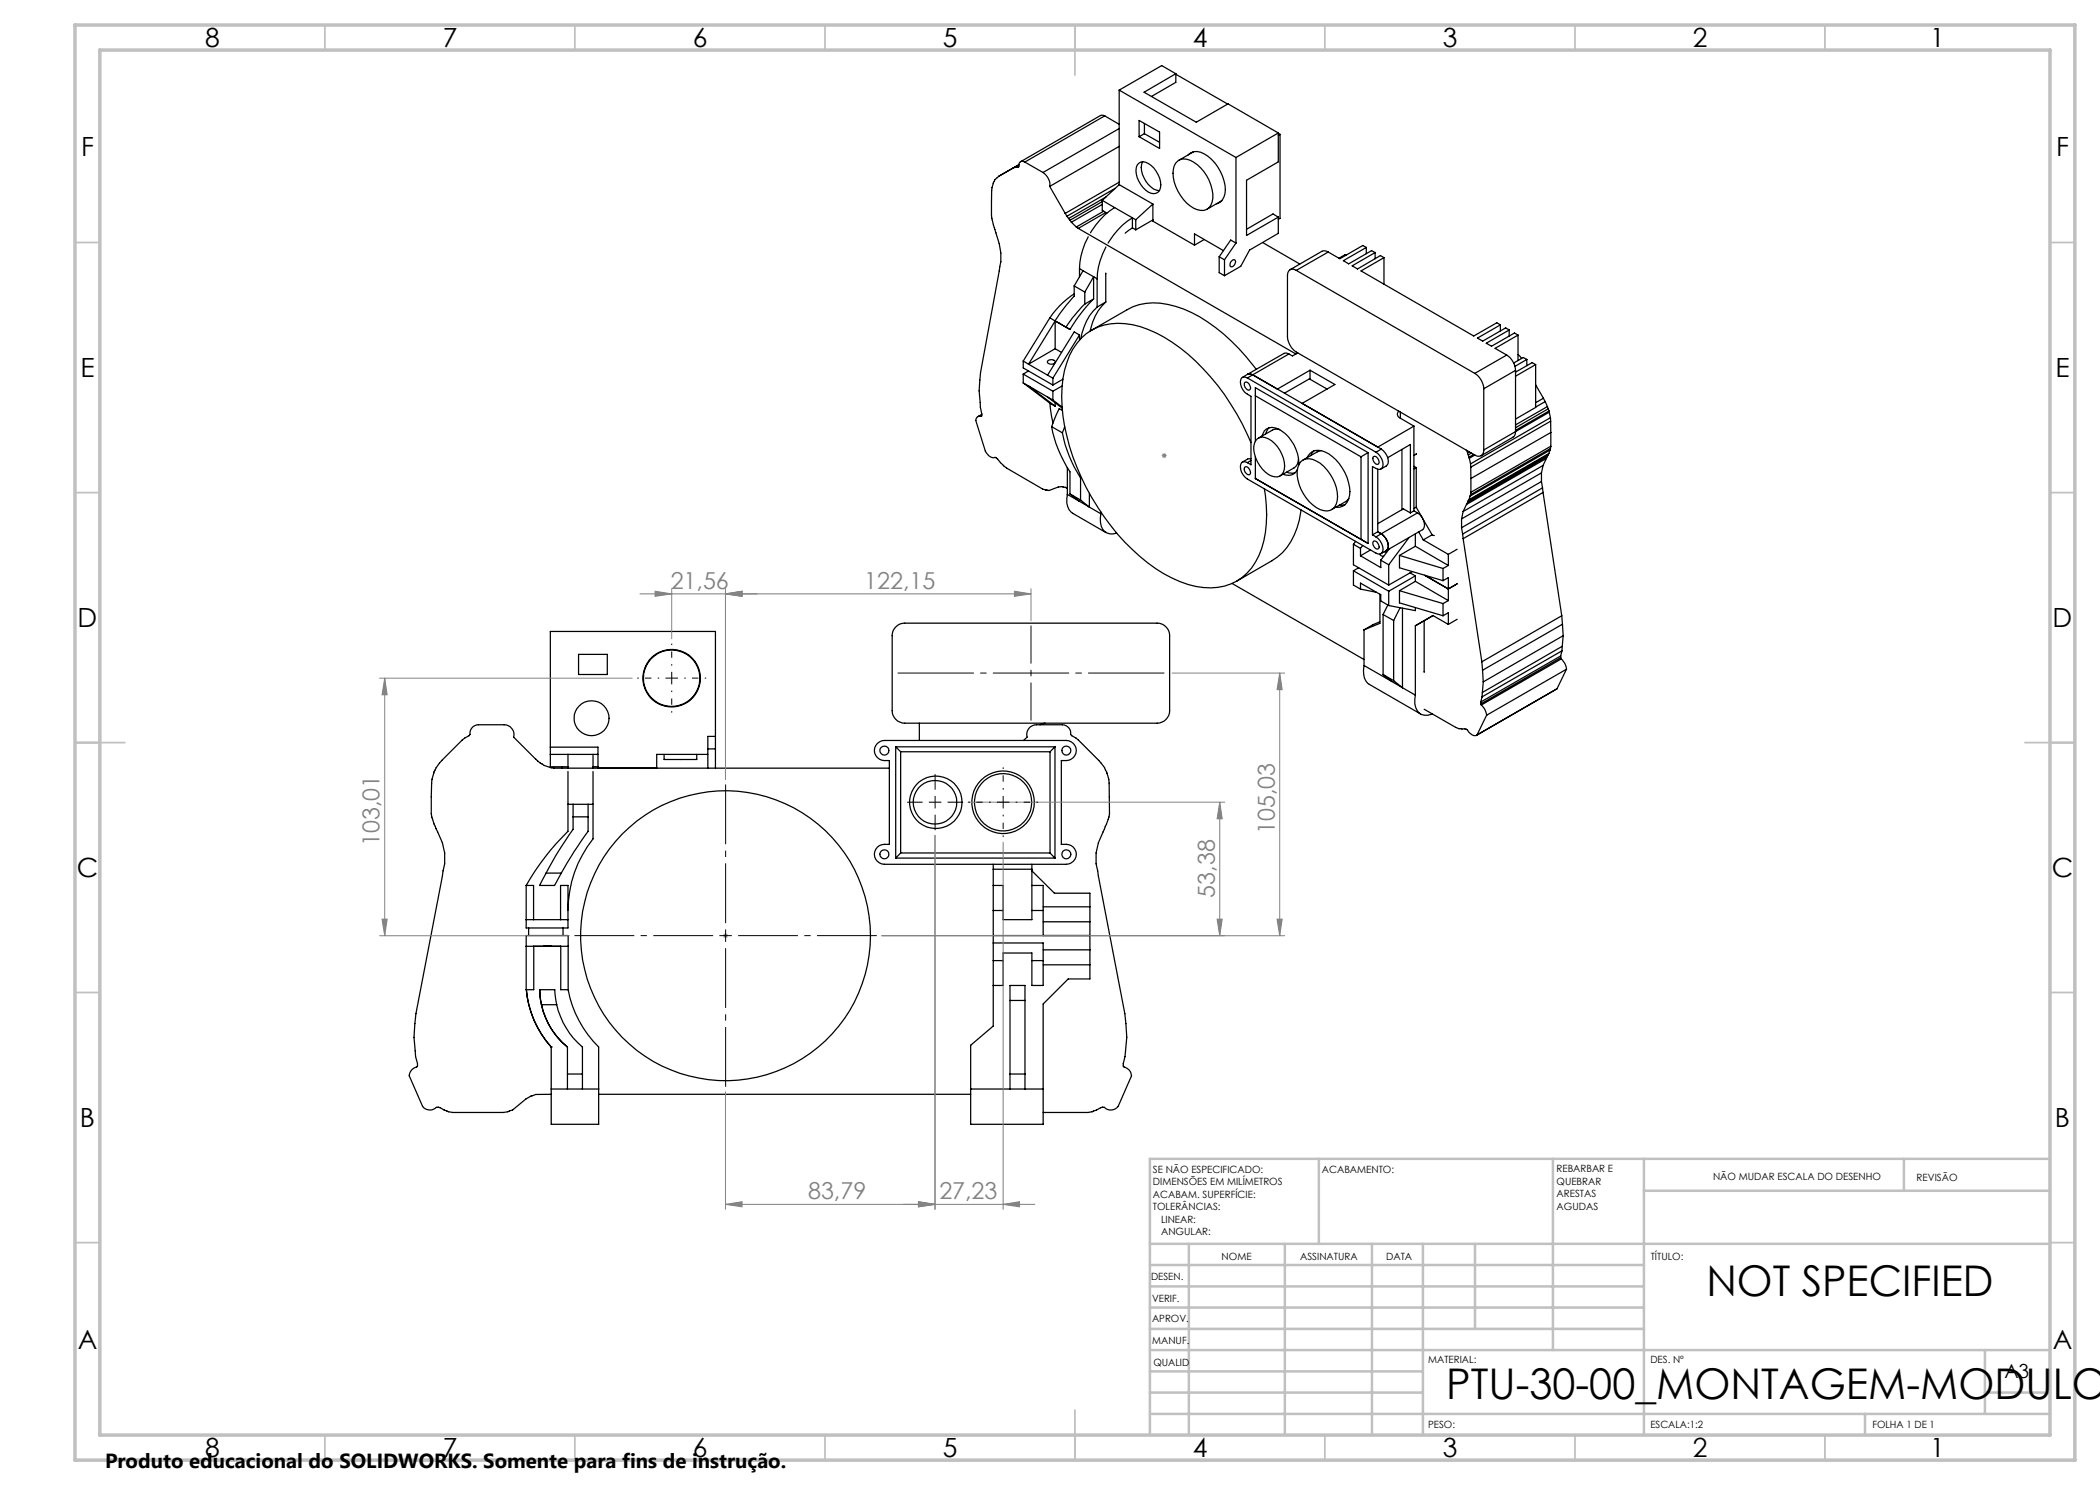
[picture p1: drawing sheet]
<svg xmlns="http://www.w3.org/2000/svg" width="420mm" height="297mm" viewBox="0 0 420 297" stroke-linecap="round" stroke-linejoin="round" font-family="sans-serif">
<g fill="none" stroke="#000" stroke-width=".25">
<path d="M223.8 18v18.9M223.8 18l23.4 13.5M235.2 14.8l10.3 6M235.2 14.7l-2.9-1.6-8.5 4.9M235.2 14.7l-6.4 3.7 10.5 6 6.3-3.6 10.1 5.8M235.2 14.7v1.8l-4.9 2.8M202.7 33.6l1.1-.6zM203.8 32.9l-4 2.3a3.7 3.7 0 0 0-1.5 2.9v2.3a11.1 11.1 0 0 0 .4 4.6l.3 .9a12.6 12.6 0 0 1 .8 8.3l-3.7 20.3a21.9 21.9 0 0 0 .3 8.3v.4a.98 .98 0 0 0-1.2 .9l1.9 6.1a1.74 1.74 0 0 0 1.9 1.3l.5 .3 1.8 1.8 7.2 4.2a3.4 3.4 0 0 0 3.2-.4 2.6 2.6 0 0 1 1.8 .3M205 32.4a.78 .78 0 0 0-1 0 .78 .78 0 0 0-.2 .9l-.8 .2M205 32.4l3.6 2.1M208.6 34.5a2.96 2.96 0 0 1 1.3 2.8M209.9 37.3l3.1 5.4"/>
<path d="M220.9 23.2l-.8-.1-16 9.2M220.9 23.2l-15.9 9.2M220.9 23.2l2.9 1.7M221.2 39.4l-7.5 4.3M223 37.7l-9.6 5.5M223.8 36.9l6.8 3.9M223.8 36.9l-3.3 3.2M223.8 36.4l-10.8 6.3M223.8 29.3l-13.9 8M223.8 25.7l-15.2 8.8M227.8 32.7a1.51 1.51 0 0 1 1.9 0 5.3 5.3 0 0 1 2.4 4.9 1.49 1.49 0 0 1-2.4 .8 5.3 5.3 0 0 1-2.4-4.9zM227.8 24.1l4.1 2.3v3.3l-4.1-2.4z"/>
<path d="M228.5 32.3a4.7 4.7 0 0 0 2.8 5.7l.6 .1M228.9 26.7l-1.1 .6M228.9 26.7l3 1.8M228.9 24.7v2M235.2 32.6a2.51 2.51 0 0 1 3.6-.1 8.2 8.2 0 0 1 3.6 7.9 2.11 2.11 0 0 1-2.9 1.5 8.3 8.3 0 0 1-4.8-8zM237.6 31a2.42 2.42 0 0 1 3.2-.2 8.8 8.8 0 0 1 4.2 7.9 2.37 2.37 0 0 1-1.7 2M238.7 30.4l-2.9 1.7M247.2 31.5v17.1M255.7 26.7l.3 .2M255.7 26.6l-8.5 4.9M255.7 26.6v5.8l-6.4 3.7v11l6.4-3.7M256 26.9l-.3 .2"/>
<path d="M256 26.9v16.8l-.3 .2M213 42.7l.4 .5M213.4 43.2l.3 .5M213.7 43.7l.3 .4M214 44.1l.3 .3M214.3 44.4l1 1M214.8 58.8l-1.4 1-1.5 1.4-1.9 2.4M214.8 57.2v2l-1.5 1.8-2.3 3.2M214.8 57.2l2.2 1.2M215.3 45.4l.4 .3M215.7 45.7l43.5 25.1M215.9 53.7l.7 .4"/>
<path d="M215.9 53.7v1.6M216.6 54.1l2.1 1.2M216.6 54.1l-1.8 3.1M217 58.4v2.4M217.6 47.3v.1a14.2 14.2 0 0 0-1.7 6.3M218.7 59.8a32.4 32.4 0 0 0-4.7 6.1M218.7 55.3l.7 .5M218.7 55.3l-1.7 3.1M218.7 59.8l-1.7 1M218.7 55.3v4.5M219.4 55.8v5.6M220.5 40.1l2.4 1.4"/>
<path d="M220.5 40.1v2l.9 .5M220.5 40.9l-6.2 3.5M220.5 40.3l-6.5 3.8M220.7 42.3l-5.4 3.1M221.2 49.4v.1a14.2 14.2 0 0 0-1.8 6.3M221.2 54.6v5.8M221.2 42.5l-5.5 3.2M222.9 41.5a15.2 15.2 0 0 0-4.8 5.1M222.9 41.5l3.6 2.1M226.5 43.6a14.9 14.9 0 0 0-4.9 5M226.5 45.6l-1.5 1M226.5 43.6v2"/>
<path d="M226.5 43.6l.7 .4M226.5 45.6l.7 .4M227.2 44v2M230.6 40.8v3.4l8.3 4.8M230.6 40.8l-3.4 3.2M230.6 44l-3.4 2M238.9 49v-2.2l5.8 3.3M240.8 47.9l-1.9 1.1M243.8 51.4l1.1 .6M243.8 51.4v3.1l1.1 .6M244.4 40.1l-3 1.7M244.9 52v3.1"/>
<path d="M246.3 52.2l.6-.2a.92 .92 0 0 1-.8 1.3l-.1-.6zM247.2 48.6l-2.3 3.4M247.2 48.6l-1.1-.6-2.3 3.4M252.5 48.5l7.5 4.3M255.7 43.4v3.3l-5.8 3.3-1.8 3.3-3.2 1.8M255.7 43.4l-1.1-.6-5.3 3.1M259.3 54.1a1.07 1.07 0 0 0-1.3-.2 1.07 1.07 0 0 0-.5 1.2v12.2a4.1 4.1 0 0 0 1.8 3.1l35.7 20.6M259.3 54.1l35.7 20.6M265.6 50.4a1.28 1.28 0 0 0-1.2-.1l-6.4 3.6M265.6 50.4l-6.3 3.7M269.2 51l-.2-.1-1.2 .7M273.3 49.5l-.7-.4-4.6 2.6-2.4-1.3"/>
<path d="M273.3 49.5l-4.6 2.6 1 .7 4.6-2.7 .7 .4M273.3 49.5v1.2M275 50.5l-4.6 2.7 1.1 .6 4.6-2.7 .7 .4M275 50.5v1.2M276.8 51.5l-4.6 2.7 22.5 13 4.7-2.6 .7 .4M276.8 51.5v5.3M204.6 72.2v1.4l6 3.4M204.6 74.8v1.8M204.6 72.2l1.1 .6M204.6 76.6l1.1 .6M204.6 74.8l6 3.4M204.6 76.6l5.4 4"/>
<path d="M205.7 72.8l3.8 2.2M205.7 77.2l3.8 2.2M205.7 74.2l-1.1 .6M205.7 77.2l5.3 4M209.5 72.2l.8-.3a.59 .59 0 0 1 .7 .7l-.7 .2a.59 .59 0 0 1-.8-.6zM209.5 75l1.1 .6M209.5 79.4l1.1 .6M209.5 79.4l2.9 2.2M210 63.6l1 .6M210 63.6l-5.4 8.6M210.6 75.6v1.4M210.6 78.2v1.8"/>
<path d="M211 64.2l.9 .5M211 64.2l3 1.7M211 69.7l1.3 .8M211 64.2v5.5M211 64.2l-5.3 8.6M211 69.7l-5.3 3.1M212.4 77.2l-1.8 1M212.6 75.8l-2 1.2M215.9 67v1M215.9 67l-1.1-.6-5.3 8.6M215.9 67l-5.3 8.6M217 60.8l-2.5 2.8-1.3 1.8 .8 .5"/>
<path d="M218.3 66l7.1-4.1a11.8 11.8 0 0 1 9.7-.6 31 31 0 0 1 14.1 10l2 2.6M219.4 61.4a10.6 10.6 0 0 0-3.2 6.3M221.2 60.4a10.7 10.7 0 0 0-3.2 5.8M221.2 60.4l-1.8 1M248.9 76.6l.1-.2a1.04 1.04 0 0 1 .9 1.6 1.09 1.09 0 0 1-1-1.4zM249.5 75.6l-.9-.2a1.17 1.17 0 0 0-.5 1.5 3.2 3.2 0 0 0 2.1 2.4v13.7l-.7-.5M249.5 75.6l25.7 14.8M249.5 74.9l.6-.1 .4 .2M249.5 74.9l-1 .6M250.5 75l-1 .6M250.5 75l25.8 14.8M251.1 79.2l21.1 12.2"/>
<path d="M257.8 70.8l-.4-.2-.6 .1-7.3 4.2M257.8 70.8l-7.3 4.2M259.6 70.6l-1.1 .6-.7-.4M261.9 75.8l3.5 2M262 74l5 2.9-6.6 3.8M262 74l-6.5 3.8M262 74v1.7l-5.1 2.9M295 74.7a4 4 0 0 1 1.8 3M296.8 77.7v12.3M300.1 65l-4.6 2.6 1 .6 4.6-2.6 .7 .4M300.1 65v1.2M301.3 71a3.9 3.9 0 0 1 1.8 3.1"/>
<path d="M301.3 71l-6.3 3.7M301.8 66l-4.5 2.6 1 .6 4.6-2.6 .7 .4M301.8 66v1.2M303.1 74.1l-6.3 3.6M303.1 74.1v12.2M303.6 70.9l.7 .8M303.6 67l-4.6 2.7 2.3 1.3M303.6 67v5.1M305.4 71.9l-2.4 1.4M305.4 71.9v1.2M305.4 71.9l-.7-.4-1.9 1.1M307.1 72.9l-.7-.4-3.3 1.9"/>
<path d="M307.1 72.9l-4 2.3M307.1 72.9v8.6l-4 2.3M307.1 77l1.6 2.7M308.7 79.7l-1.6 .8M308.7 79.7l.3 .6M196.4 82.9l-.8 .4M210 80.6l.6 4M210 80.6l1 .6M210.3 85.3a24.8 24.8 0 0 0 3.7 9.1v4.4M210.3 85.3l2.2 1.3M210.6 80l1.8 1.4M211 80.5v.7"/>
<path d="M212.5 86.6a25.5 25.5 0 0 0 3.6 9M212.5 82.1l-.7-.4-1.5 3.6M212.9 85.3l-.4 1.3M213.5 98.9a3.4 3.4 0 0 0 1 3.8l6.7 3.8M213.5 98.9l2.3 1.3M213.5 93.5v5.4M214 98.8l2.1 1.2M214 98.8l1.8 1.4M216.1 95.6v4.4M216.3 95.5l-.2 .1M217.9 98.7v2.7l-1.8-1.4M249 93.4a1.04 1.04 0 0 1 .9 1.5 1.02 1.02 0 0 1-.9-1.5z"/>
<path d="M249.5 92.5l-.9-.1a1.19 1.19 0 0 0-.5 1.5 3.1 3.1 0 0 0 1.4 1.9l25.7 14.8a.86 .86 0 0 0 1 .1 .86 .86 0 0 0 .4-.9 3.3 3.3 0 0 0-1.4-2.4M250.2 91.8h-.5l-1.2 .6M250.2 88.5a45.4 45.4 0 0 0-15.7-20 18.2 18.2 0 0 0-12.4-3.7 10.4 10.4 0 0 0-8.7 7.8 26.4 26.4 0 0 0 0 14.6 46.9 46.9 0 0 0 17.8 26.6 18.4 18.4 0 0 0 12.4 3.7 10.5 10.5 0 0 0 8.7-7.8 25.1 25.1 0 0 0 .6-11.9M250.2 92.1l-.7 .4M251.1 95.7h.1M251.1 88.3v-10.8l22.5 13M251.1 95.7l22.5 13M251.1 91.4v4.3M251.5 87.7a2.78 2.78 0 0 1 3.4 1 5.9 5.9 0 0 1 1.8 5.7 1.88 1.88 0 0 1-3 .5 6.4 6.4 0 0 1-2.8-6.3zM252.4 87.2a2.11 2.11 0 0 1 3.3-1.4 7.9 7.9 0 0 1 4 7.3M253.8 85.6l-.7 1.2M255.9 85.9a1.86 1.86 0 0 0-1.4 .1l-2.8 1.6"/>
<path d="M257.3 94.4l1.1 .2h.6M259.5 93.9a2.05 2.05 0 0 1-2.9 1M259.7 91.8a2.09 2.09 0 0 1-.9 1.8l-2.8 1.6M260.2 92.3a2.51 2.51 0 0 1 3.1-.1 8.5 8.5 0 0 1 4.1 7.9 2.25 2.25 0 0 1-3.4 1.8 8.4 8.4 0 0 1-4.4-8.4zM261.4 91.5a2.36 2.36 0 0 1 3.6-1.1 9.4 9.4 0 0 1 4.9 8.7 2.41 2.41 0 0 1-2.7 2.4M262.8 90.2l-.7 .9M264.3 90.1l-.9 .3-2.8 1.6M269.8 99.7l-.7 .6-2.8 1.6M272.2 91.4v16.5l1.4 .8M273.6 90.5v18.2M273.6 90.5l-1.4 .9M274.6 91.4l.1-.1a1.02 1.02 0 0 1 .9 1.5 1.09 1.09 0 0 1-1-1.4z"/>
<path d="M275.2 90.4a2.91 2.91 0 0 1 1.3 2.9 .82 .82 0 0 1-1.3 .4l-.7-.4v13.7M275.6 93.8v12.6M276.3 89.8a3 3 0 0 1 1.3 2.9l-.4 .5-1 .6M276.3 89.8l-1.1 .6M277.5 91.5l4.6-2.6v13.7M279.8 82.2l-.3 .6a.87 .87 0 0 0 .6 .8M280.1 83.6l2.7 1.6M280.1 82.4v1.2M280.4 89.9v12M282.8 85.2l-7.2 4.2M282.8 85.2v17M282.8 93.3l.4 .2"/>
<path d="M283.2 90.7v.1l-.4 .3M283.2 93.5v8M283.2 93.5l-.4 .3M293.3 90l.2 .5M293.5 90.5l.2 .5M293.7 91l.1 .4M293.8 99.9l-.2 .3M293.8 91.4l.1 .2M293.8 90.3l-.3 .2M293.9 91.6l.2 1.2M294 99.2l-.2 .7M294.1 92.8v.6"/>
<path d="M294.1 99l-.1 .2M294.1 93.4l.1 2.3M294.2 95.7v2.8M294.2 98.5l-.1 .5M294.3 90.6l-.6 .4M294.7 90.9l-.9 .5M295 91l-1.1 .6M296.8 90a1.09 1.09 0 0 1-.6 1.2 1.09 1.09 0 0 1-1.2-.2M303.1 86.3a1.2 1.2 0 0 1-.5 1.2l-6.4 3.7M303.1 86.3l-6.3 3.7M308.3 94.6l-16 9.2M308.3 96.3l-16 9.2"/>
<path d="M308.3 94.6v1.7M308.3 96.3l.2 1.3M308.5 97.6l-16 9.2M308.5 97.6l.1 .9M308.6 93.1l-16 9.2M308.6 93.1l-.3 1.5M308.6 98.5l-16 9.2M308.6 98.5l3.7 24.7M309 80.3l-1.9 1.1M309 80.3l.5 1M309.3 91.7l-16 9.2M309.3 91.7l-.7 1.4"/>
<path d="M309.5 81.3l-6.4 3.7M309.5 81.3l.1 .5M309.5 91.3l-16 9.2M309.5 91.3l-.2 .4M309.6 91l-16 9.2M309.6 91l-.1 .3M309.6 81.8l-6.5 3.7M309.6 81.8l.2 .4M309.8 90.7l-16 9.2M309.8 90.7l-.2 .3M309.8 82.2l-6.7 3.9M309.8 82.2v.2"/>
<path d="M309.8 82.4l-6.7 3.9M309.8 82.4l.3 1.1M310 90l-16 9.2M310 90l-.2 .7M310.1 83.5l-16 9.3M310.1 83.5v.7M310.1 89.7l-16 9.3M310.1 89.7l-.1 .3M310.1 84.2l-16 9.2M310.1 84.2l.1 2.3M310.2 86.5l-16 9.2M310.2 86.5v2.7"/>
<path d="M310.2 89.2l-16 9.3M310.2 89.2l-.1 .5M215.8 100.2l4.4 2.6M220.2 102.8a3.2 3.2 0 0 0 1.2 3.8l.6 .2 1.3-.2M220.2 102.4v.4M246.4 116.7l26.4 15.2M260.2 102a13.9 13.9 0 0 1-4.7 9.4l-8.2 4.8M269 100.9l-1.1 .1M270.7 114.2l7 4M270.7 108.9v4.1l7 4M270.7 114.2v2.8l1.4 .8M270.7 108.9l1.4 .8"/>
<path d="M271.1 108.3l-.4 .6M271.7 113.6l-1 .6M272.1 117.8v-1.2l4.1 2.4v1.2l1.5 .9M272.1 111.2l4.1 2.3v-1.5M272.1 109.7v1.5M272.1 117.8l3.2 .7M272.5 109.1l-.4 .6M274.1 110l-2 1.2M274.5 107l.7 .4M274.7 108.2a1.04 1.04 0 0 1 .9 1.6 1.04 1.04 0 0 1-.9-1.6zM275.6 106.4l-1.1 .6M275.6 106.4l.7 .3"/>
<path d="M276 110.8l.2 .3 .5 .2M276 118.8v5.9l-3.2 1.3M276.2 112l1.5 1M276.3 106.7a3 3 0 0 1 1.3 3l-.4 .4M276.3 106.7l-1.1 .7M276.9 110.3l.4 .2M277.2 110.1l-1 .6M277.7 113v4M277.7 118.2v2.9M277.8 109.8l-1.6 2.2M279.9 118.1l8.7 2.6M279.9 118.1v2.5l8.7 2.6"/>
<path d="M279.9 111.1v2.5l8.7 2.5M279.9 111.1l8.7 2.6M281.8 107.5l-4.1 5.5M282 114.6l1.1 .6M282.1 102.6l-1.4-.8-5.1 2.9M282.4 114.3l-4.7 2.7M282.8 102.2l-.7 .4M282.8 102.2l.7 .4M283.1 116.3l-3.2 1.8M283.1 116.3l6.6 3.8M283.1 106.8v2.5M283.1 115.2v1.1"/>
<path d="M283.1 115.2l-5.4 3M283.1 109.3l6.6 3.8M283.1 109.3l-3.2 1.8M283.2 101.5l-.4 .2M283.2 101.5l1.2 2M283.5 102.6a2.63 2.63 0 0 1 1.2 3.2l-7.5 4.3M283.5 102.6l-7.2 4.1M283.7 106.4l1 1.6M284.6 103.7l1.8 3.3M284.7 108l5 2.9M285 115.1l4.7 2.7 1.7-1M286.4 107l-1.7 1"/>
<path d="M286.4 107l.3 .1M286.7 107.1h.1M288.6 113.7v2.4M288.6 116.1l1.1-.6v4.6M289.7 110.9v2.2M289.7 113.1l-1.1 .6M291.4 109.9l-1.7 1M292.3 103.8v1.7M292.3 105.5l.2 1.3M292.5 106.8l.1 .9M292.6 102.3l-.3 1.5M292.6 107.7l3.8 24.7"/>
<path d="M293.3 100.9l-.7 1.4M293.5 100.5l-.2 .4M293.6 100.2l-.1 .3M115.7 130.9h5.8v4h-5.8zM179.2 125.4a2.32 2.32 0 0 1 1.7-.8h50.5a2.53 2.53 0 0 1 2.5 2.5v15a2.53 2.53 0 0 1-2.5 2.5h-50.5a2.53 2.53 0 0 1-2.5-2.5v-15a2.32 2.32 0 0 1 .8-1.7zM272.8 133.1a3.4 3.4 0 0 0 1.1 3.8l10.2 5.9M272.8 133.1l5.6 3.2M272.8 126v7.1M276 124.4l-1.4 .6-1.8 1M276.6 122.9l2.1 1.2M276.6 134.9l2.1 1.2M276.6 122.9v12"/>
<path d="M276.6 134.9l1.8 1.4M277.6 121l-1 1.9M277.7 121.1l5.4 1v-.6M278.4 136.3l2.1 1.2M278.7 136.1l1.8 1.4M278.7 124.1v12M280 121.5l-1.3 2.6M280.5 137.5l2.6 1.5M280.5 121.6v15.9M283.1 139a3.3 3.3 0 0 0 1.2 3.9 2.64 2.64 0 0 0 2.2-.1M284.8 124.1v10.4M288.6 120.7v2.5"/>
<path d="M288.6 123.2l1.1-.6v2.3M289.7 120.1l-1.1 .6M289.7 124.9l-3.1-1.8-3.5 2.1v13.8M291.4 123.9l-1.7 1M296.4 132.4l.1 1.7M296.4 139.4l-.2 1M296.5 134.1l.2 2.3M296.7 136.4l-.3 3M311.4 137.8l-16.1 9.3M311.4 137.8l-16 9.2M312.1 131.2l-15.9 9.2M312.1 131.5l-15.9 9.3"/>
<path d="M312.1 131.2v.3M312.1 131.5l.1 .3M312.2 131.8a2.92 2.92 0 0 1 1.1 2M312.2 131.8l-15.9 9.2M312.3 123.2l-15.9 9.2M312.3 123.2l.2 1.6M312.4 130.2l-16 9.2M312.4 130.2l-.3 1M312.5 129.3l-16 9.2M312.5 129.3l-.1 .9M312.5 124.8l-16 9.3M312.5 124.8l.1 2.3"/>
<path d="M312.6 127.1l-15.9 9.3M312.6 127.1l-.1 2.2M313.3 133.8l-16 9.2M313.3 133.8l-1.9 4M110.1 150.9h9.5M110.1 149.4h9.5v4.2M112.4 153.3v.3M113.6 150.9v2.7M113.6 154.3v6.6M113.6 153.3h-3.5v-27h33v27.3M118.6 150.9v2.7M118.6 154.3v6.6"/>
<path d="M118.6 153.3h1M132.8 150.9v1h6.5v-1M141.6 150.9h-10.3v2.7M141.6 149.8h1.5M143.1 147.3h-1.5v6.3M175.5 148.7l.9-.5 .5-.1h36.4a2.01 2.01 0 0 1 2 2 2.01 2.01 0 0 1-2 2h-1v16.8a2.54 2.54 0 0 1 2.7 1 1.99 1.99 0 0 1-1.7 3h-36.4a1.99 1.99 0 0 1-2-2 1.99 1.99 0 0 1 2-2h1v-16.8a2.31 2.31 0 0 1-3-2v-.5zM177.9 153.6h-67.1a6.6 6.6 0 0 1-3.7-1.8l-4.4-4.4a1.99 1.99 0 0 0-1.9-2.4h-5.1a1.7 1.7 0 0 0-1.7 1.9l-1.6 1.1-4 4.1-1.2 1.4-.4 .9a11.4 11.4 0 0 0-.5 5v3.4l.9 2.9a11 11 0 0 1 1.4 8.5l-5.4 28.5a31.2 31.2 0 0 0 .3 10.5l-.2 .2a1.96 1.96 0 0 0-1.5 1.8l2.7 6.1a1.85 1.85 0 0 0 2.8 .2h.7l1.7 .9 .9 .1h10.1l1.8-.5 2.7-2.2 1.1-.6 .8-.3h3.1M179.1 149.4h31.9M179.1 149.4l1 1M179.1 149.4v22.2M180.1 150.4h29.9M180.1 150.4v20.2"/>
<path d="M183.9 144.6v3.5M204.7 148.1l.7-.7a1.94 1.94 0 0 1 1.9-2.4h5.2a1.7 1.7 0 0 1 1.6 1.9l1.6 1.1 4 4.1a7.5 7.5 0 0 1 2.1 4.5l.1 6.2-.1 .6-.9 2.3a11.3 11.3 0 0 0-1.4 8.5l5.5 28.5a31.2 31.2 0 0 1-.4 10.5l.2 .2a1.94 1.94 0 0 1 1.5 1.8l-2.7 6.1a1.85 1.85 0 0 1-2.7 .2h-.8l-1.7 .9-.8 .1h-9M209 144.6l-1 .4M210 150.4v20.2M211 149.4l-1 1M211 149.4v22.2M284.8 141.8l6.3 3.7 1.3 .3a1 1 0 0 1 1.3 .5l.8 .7a.78 .78 0 0 0 .9 0M296.2 140.4v.4M296.2 140.8l.1 .2M296.3 141a3.1 3.1 0 0 1 1 2M297.3 143l-1.9 4M105.2 177.1v8.5h8.4v-8.5h-1.5v6.8"/>
<path d="M105.2 177.1h1.5v6.8M109.2 174.6l-1.3 2.5h3l1.4-2.5M109.2 174.6h3.1M113.6 160.9v5.4a49.4 49.4 0 0 0-8.4 10.8M113.6 160.9h5M114.6 160.9v5a69.4 69.4 0 0 0-5.4 8.7M114.6 163.4h3M117.6 160.9v5.4a74.2 74.2 0 0 0-5.3 8.3M118.6 160.9v6.9a23.1 23.1 0 0 0-5 14.2M179.1 171.6h31.9M180.1 170.6h29.9M180.1 170.6l-1 1"/>
<path d="M198.6 172.9v.9M198.6 173.8v31.4l-4.5 3.9v8.7M198.6 173.8h7.8M206.4 172.9v.9M206.4 173.8v10.1h-5.8v-6.8h-2M206.4 177.1h2.2v10M206.4 174.2l4.5 4.4h7.1v17.2h-4.4l-5 5v17M210 170.6l1 1M105.2 183.9h8.4M105.2 197.9v-10.8h8.4v10.8M105.2 189.3h8.4M105.3 197.9a19.5 19.5 0 0 0 4.9 11.5"/>
<path d="M105.3 197.9a19.7 19.7 0 0 0 4.9 11.5M105.7 185.6v1.5M106.8 189.3v8.6h-1.6M107.9 197.9a15.1 15.1 0 0 0 5.6 11.5M107.9 197.9l.4 3M107.9 197.9h3l.4 3M108.7 189.3h1.5zM112.1 189.3v8.6h1.5M112.6 185.6v1.5M113.6 197.9a21.9 21.9 0 0 0 6.1 11.5v8.4M198.6 187.1h19.4M198.6 188.6h10v8.5h-2.2v-6.5h-5.8v6.5h-2"/>
<path d="M198.6 192.1h2M198.6 182.1h2M206.4 192.1h2.2M206.4 182.1h2.2M208.6 193h9.4M208.6 190h9.4M208.6 181.4h9.4M208.6 184.4h9.4M108.3 200.9a14.8 14.8 0 0 0 5.2 8.5M108.3 200.9h3M110.2 217.8v7.1h9.5v-7.1M110.2 209.4h.1"/>
<path d="M110.2 217.8h9.5M110.2 209.4v8.4M111.3 200.9a15.9 15.9 0 0 0 5.2 8.5v8.4M113.5 214.8h3M113.5 209.4v8.4M119.7 218.9h74.4M194.1 217.8v7.1h14.5v-7.1M194.1 217.8h14.5M202 214.8h3M202 217.8v-20.7h3v20.7M202 200.1h3"/>
<circle cx="134.3" cy="135.6" r="5.8"/>
<circle cx="134.3" cy="135.6" r="5.6"/>
<circle cx="118.3" cy="143.6" r="3.5"/>
<circle cx="176.9" cy="150.1" r=".9"/>
<circle cx="213.3" cy="150.1" r=".89"/>
<circle cx="176.9" cy="170.9" r=".9"/>
<circle cx="187" cy="160.5" r="4.4"/>
<circle cx="187.2" cy="160.5" r="5.2"/>
<circle cx="200.6" cy="160.4" r="5.7"/>
<circle cx="200.6" cy="160.5" r="6.3"/>
<circle cx="213.3" cy="170.9" r=".91"/>
<circle cx="145.1" cy="187.1" r="29"/>
</g>
<path d="M128 118.8h23.4M134.3 117.8v9.9M145.1 118.8l3.3-.6v1.1zM145.1 117.8v38.1" fill="none" stroke="#808080" stroke-width=".2"/>
<g fill="none" stroke="#c0c0c0" stroke-width=".35">
<path d="M65 5v5M115 5v5M165 5v5M215 5v10M265 5v5M315 5v5M365 5v5M15 48.5h5M410 48.5h5M15 98.5h5M410 98.5h5M15 148.5h10"/>
<path d="M405 148.5h10M15 198.5h5M410 198.5h5M15 248.5h5M410 248.5h5M65 287v5M115 287v5M165 287v5M215 282v10M265 287v5M315 287v5M365 287v5"/>
</g>
<g fill="none" stroke="#c0c0c0" stroke-width=".5">
<path d="M263.8 231.8v17M310.6 231.8v38.2M328.8 231.8v55.2M328.8 238.2h81.2M380.8 231.8v6.4M410 231.8h-180v55.2M230 248.8h180M230 257.3h98.8M230 253h98.8M237.8 248.8v38.2M257 248.8v38.2M274.4 248.8v38.2"/>
<path d="M284.6 248.8v38.2M295 248.8v17M230 265.8h98.8M230 261.5h98.8M230 278.5h54.6M230 274.3h54.6M230 270h180M397 278.5h13M397 270v12.8M230 282.8h180M373 282.8v4.2"/>
</g>
<path d="M15 5h400v287h-400zM20 10h390v277h-390z" fill="none" stroke="#c0c0c0" stroke-width=".7"/>
<path d="M145.1 118.8l3.3-.6v1.1z" fill="#808080"/>
<path d="M131 118.2l3.3 .6-3.3 .5z" fill="none" stroke="#808080" stroke-width=".2"/>
<path d="M131 118.2l3.3 .6-3.3 .5z" fill="#808080"/>
<path d="M75.9 135.6h50.5M76.9 135.6l.5 3.4h-1zM76.9 135.6v51.5M75.9 187.1h38" fill="none" stroke="#808080" stroke-width=".2"/>
<path d="M76.9 135.6l.5 3.4h-1z" fill="#808080"/>
<path d="M76.4 183.8h1l-.5 3.3z" fill="none" stroke="#808080" stroke-width=".2"/>
<path d="M76.4 183.8h1l-.5 3.3z" fill="#808080"/>
<path d="M193.6 160.4h51.3M243.9 160.4v26.7M176.4 187.1h68.5M243.4 183.8h1l-.5 3.3z" fill="none" stroke="#808080" stroke-width=".2"/>
<path d="M243.4 183.8h1l-.5 3.3z" fill="#808080"/>
<path d="M243.9 160.4l.5 3.4h-1z" fill="none" stroke="#808080" stroke-width=".2"/>
<path d="M243.9 160.4l.5 3.4h-1z" fill="#808080"/>
<path d="M187 167.1v74.8M145.1 218.4v23.5M145.1 240.9h41.9M183.7 240.3l3.3 .6-3.3 .5z" fill="none" stroke="#808080" stroke-width=".2"/>
<path d="M183.7 240.3l3.3 .6-3.3 .5z" fill="#808080"/>
<path d="M145.1 240.9l3.3-.6v1.1z" fill="none" stroke="#808080" stroke-width=".2"/>
<path d="M145.1 240.9l3.3-.6v1.1z" fill="#808080"/>
<path d="M187 167.1v74.8M200.6 168.4v73.5M180.7 240.9h26.3M200.6 240.9l3.3-.6v1.1z" fill="none" stroke="#808080" stroke-width=".2"/>
<path d="M200.6 240.9l3.3-.6v1.1z" fill="#808080"/>
<path d="M183.7 240.3l3.3 .6-3.3 .5z" fill="none" stroke="#808080" stroke-width=".2"/>
<path d="M183.7 240.3l3.3 .6-3.3 .5z" fill="#808080"/>
<path d="M234.4 134.6h22.5M255.9 134.6l.5 3.3h-1zM255.9 134.6v52.5M176.4 187.1h80.5" fill="none" stroke="#808080" stroke-width=".2"/>
<path d="M255.9 134.6l.5 3.3h-1z" fill="#808080"/>
<path d="M255.4 183.8h1l-.5 3.3z" fill="none" stroke="#808080" stroke-width=".2"/>
<path d="M255.4 183.8h1l-.5 3.3z" fill="#808080"/>
<path d="M145.1 117.8v38.1M145.1 118.8h61.1M202.9 118.2l3.3 .6-3.3 .5zM206.2 117.8v6.3" fill="none" stroke="#808080" stroke-width=".2"/>
<path d="M202.9 118.2l3.3 .6-3.3 .5z" fill="#808080"/>
<path d="M145.1 118.8l3.3-.6v1.1z" fill="none" stroke="#808080" stroke-width=".2"/>
<path d="M145.1 118.8l3.3-.6v1.1z" fill="#808080"/>
<path d="M232.3 91.1h1M232.5 90.8l.7 .7M232.8 90.6v1M233.2 90.8l-.7 .7M144.6 187.1h1M144.7 186.8l.8 .7M145.1 186.7v.9M145.5 186.8l-.8 .7" fill="none" stroke="#808080" stroke-width=".2"/>
<path d="M206.2 144.1v-19" fill="none" stroke="#000" stroke-width=".2" stroke-dasharray="15.2 1.3 1.3 1.3" stroke-dashoffset="7.6" stroke-linecap="butt"/>
<path d="M178.9 134.6h54.5" fill="none" stroke="#000" stroke-width=".2" stroke-dasharray="15.2 1.3 1.3 1.3" stroke-dashoffset="-.6" stroke-linecap="butt"/>
<g fill="none" stroke="#000" stroke-width=".2" stroke-dasharray="15.2 1.3 1.3 1.3" stroke-linecap="butt">
<path d="M134.3 135.6v-1.2M134.3 135.6h-1.2M134.3 135.6v1.3M134.3 135.6h1.3M187 157.9v-3.1M184.5 160.4h-3.1M187 160.4v-1.2M187 160.4h-1.2M187 160.4v1.3M187 160.4h1.3M187 162.9v3.1M189.5 160.4h3.1"/>
<path d="M200.6 160.4v-1.2M200.6 160.4h-1.2M200.6 160.4v1.3M200.6 160.4h1.3M145.1 187.1v-1.2M145.1 187.1h-1.2M145.1 187.1v1.3M145.1 187.1h1.3"/>
</g>
<path d="M142.6 187.1h-27.7M145.1 184.6v-27.7M145.1 189.6v27.8M147.6 187.1h27.8" fill="none" stroke="#000" stroke-width=".2" stroke-dasharray="15.2 1.3 1.3 1.3" stroke-dashoffset="3.3" stroke-linecap="butt"/>
<path d="M131.8 135.6h-4.4M134.3 133.1v-4.4M134.3 138.1v4.4M136.8 135.6h4.4M200.6 157.9v-4.4M198.1 160.4h-4.4M200.6 162.9v4.5M203.1 160.4h4.5" fill="none" stroke="#000" stroke-width=".2" stroke-dasharray="15.2 1.3 1.3 1.3" stroke-dashoffset="14.9" stroke-linecap="butt"/>
<g font-size="8.5">
<text x="341.3" y="259.3">NOT SPECIFIED</text>
<text x="289.2" y="279.7">PTU-30-00_MONTAGEM-MODULO</text>
</g>
<g font-size="5.3">
<text x="41" y="9.5">8</text>
<text x="88.5" y="9.5">7</text>
<text x="138.5" y="9.5">6</text>
<text x="188.5" y="9.5">5</text>
<text x="238.5" y="9.5">4</text>
<text x="288.5" y="9.5">3</text>
<text x="338.5" y="9.5">2</text>
<text x="386" y="9.5">1</text>
<text x="16.2" y="31.2">F</text>
<text x="411.2" y="31.2">F</text>
<text x="16.1" y="75.5">E</text>
<text x="411.1" y="75.5">E</text>
<text x="15.5" y="125.5">D</text>
<text x="410.5" y="125.5">D</text>
<text x="15.4" y="175.5">C</text>
<text x="410.4" y="175.5">C</text>
<text x="16" y="225.5">B</text>
<text x="411" y="225.5">B</text>
<text x="15.5" y="269.7">A</text>
<text x="410.5" y="269.7">A</text>
<text x="41" y="291.5">8</text>
<text x="88.5" y="291.5">7</text>
<text x="138.5" y="291.5">6</text>
<text x="188.5" y="291.5">5</text>
<text x="238.5" y="291.5">4</text>
<text x="288.5" y="291.5">3</text>
<text x="338.5" y="291.5">2</text>
<text x="386" y="291.5">1</text>
</g>
<g font-size="4.7" fill="#808080">
<text x="134.1" y="117.7">21,56</text>
<text x="172.8" y="117.7">122,15</text>
<text x="254.9" y="166.8" transform="rotate(-90 254.9 166.8)">105,03</text>
<text x="75.9" y="169.2" transform="rotate(-90 75.9 169.2)">103,01</text>
<text x="242.9" y="179.5" transform="rotate(-90 242.9 179.5)">53,38</text>
<text x="161.6" y="239.8">83,79</text>
<text x="187.9" y="239.8">27,23</text>
</g>
<text font-size="4.1" x="21" y="293.7">Produto educacional do SOLIDWORKS. Somente para fins de instrução.</text>
<text font-size="3.9" x="400.9" y="275.5">A3</text>
<g font-size="2">
<text x="230.6" y="234.6">SE NÃO ESPECIFICADO:</text>
<text x="230.6" y="237.1">DIMENSÕES EM MILÍMETROS</text>
<text x="230.6" y="239.6">ACABAM. SUPERFÍCIE:</text>
<text x="264.4" y="234.6">ACABAMENTO:</text>
<text x="311.3" y="234.5">REBARBAR E</text>
<text x="311.3" y="237">QUEBRAR</text>
<text x="311.3" y="239.5">ARESTAS</text>
<text x="342.6" y="236">NÃO MUDAR ESCALA DO DESENHO</text>
<text x="383.3" y="236.2">REVISÃO</text>
<text x="230.6" y="242.1">TOLERÂNCIAS:</text>
<text x="232.2" y="244.6">LINEAR:</text>
<text x="311.3" y="242">AGUDAS</text>
<text x="232.2" y="247.1">ANGULAR:</text>
<text x="244.3" y="252">NOME</text>
<text x="260" y="251.9">ASSINATURA</text>
<text x="277.2" y="251.9">DATA</text>
<text x="330.2" y="251.9">TÍTULO:</text>
<text x="230.2" y="256.1">DESEN.</text>
<text x="230.4" y="260.3">VERIF.</text>
<text x="230.4" y="264.4">APROV.</text>
<text x="230.5" y="268.8">MANUF.</text>
<text x="230.7" y="273.1">QUALID</text>
<text x="285.6" y="272.5">MATERIAL:</text>
<text x="330.1" y="272.5">DES. Nº</text>
<text x="285.6" y="285.5">PESO:</text>
<text x="330.1" y="285.6">ESCALA:1:2</text>
<text x="374.5" y="285.6">FOLHA 1 DE 1</text>
</g>
</svg>
